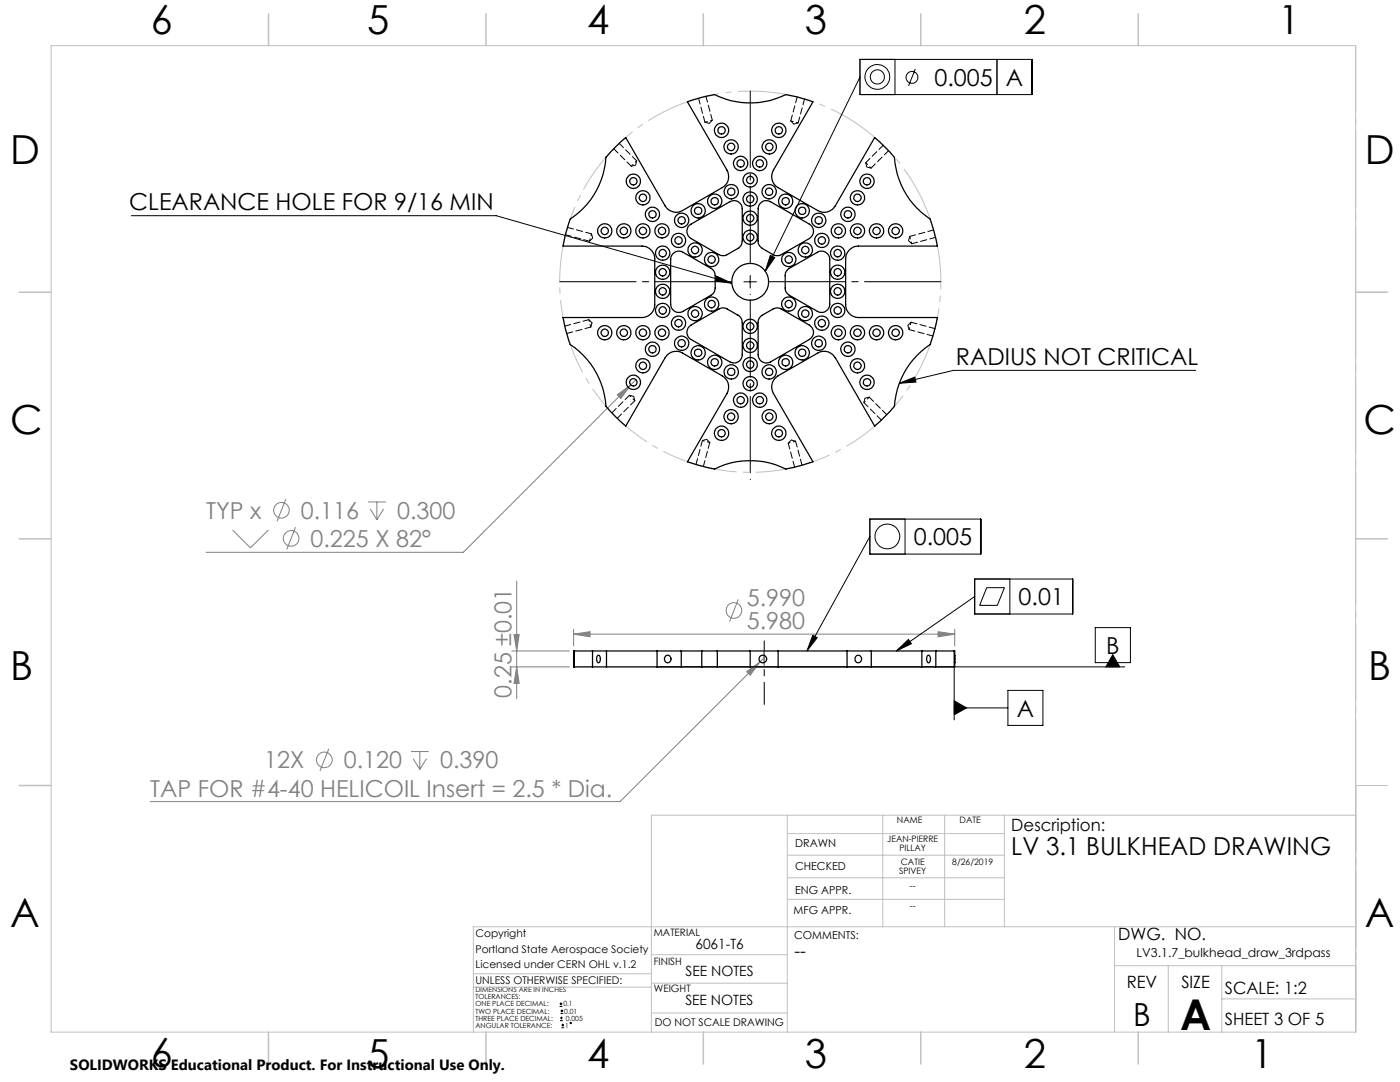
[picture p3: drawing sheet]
<svg xmlns="http://www.w3.org/2000/svg" width="279mm" height="216mm" viewBox="0 0 279 216" stroke-linecap="round" stroke-linejoin="round" font-family="sans-serif">
<g fill="none" stroke="#808080" stroke-width=".2">
<path d="M123.2 78.8l2.7-2-2 2.7zM125.9 76.8l-33.4 33.4h-51.4M126.9 75.8l-1 1M57 99.6l-1.7 4.4M46.4 105.8l3.6 3.5 3.6-3.5M59 105.2l-1.8 4.4M73.4 100.2h3.6M73.9 101.6l1.3 2.1M75.2 100.2v3.5M76.6 101.6l-1.4 2.1M103.1 116v23.4M147.4 119.6l-1.8 4.4"/>
<path d="M102.1 133.1h11.5M102.1 129.9h11.5M102.6 126.6h1l-.5 3.3zM103.1 133.1l.5 3.3h-1zM114.5 126.5l3.3-.5v1.1zM114.5 125.6v3.3M114.5 126.5h76M149 134l2.7-2-2 2.7zM152.8 131l-29 28.9h-93.8M187.2 126l3.3 .5-3.3 .6zM190.5 125.6v3.3M65.6 149.4l-1.7 4.4"/>
<path d="M82 150h3.5M82.4 151.4l1.4 2.1M83.8 150v3.5M85.1 151.4l-1.3 2.1"/>
<circle cx="56.2" cy="101.8" r="1.56"/>
<circle cx="58.1" cy="107.4" r="1.56"/>
<circle cx="146.5" cy="121.8" r="1.55"/>
<circle cx="64.7" cy="151.6" r="1.56"/>
</g>
<g fill="none" stroke="#000" stroke-width=".2">
<path d="M171.6 15.4l-18.9 38.8M171.6 11.9h34.4v7h-34.4zM178.6 11.9v7M182.7 13.8l-1.4 3.3M199 11.9v7M26.2 43h72.8l47 13.5M143 55.1l3.1 1.4-3.4-.4zM148.4 56.2h2.6M149.7 55v2.5M153.7 50.9l.9 .5-1.9 2.8zM179.5 76.5l3.1-1.3 .2 1zM238.6 73.9h-48.3l-10.8 2.6"/>
<path d="M173.6 103.6h22.1v7h-22.1zM173.6 107.1l-12.6 22.8M180.6 103.6v7M194.5 115.5h19.6v7h-19.6zM194.5 119l-15.6 10.9M196.9 117.3h3.5l-1.4 3.5h-3.5zM201.5 115.5v7M131.1 133.1h93.4M162.2 126.8l.9 .4-2.1 2.7zM178.9 129.9l2.4-2.3 .6 .8zM190.4 139.8l2.5 1.5-2.5 1.3zM190.4 133.1v10.6"/>
<path d="M201.2 137.8h6.9v6.9h-6.9zM218.6 125.2h7v7h-7zM222.1 130.6l1.4 2.5h-2.8zM222.1 132.2v.9M190.4 141.3h10.8M111.7 200.8h.5M111.7 200.3h.5M111.8 203.7h.5M111.8 203.1h.5M111.9 202.2h.5M111.9 201.7h.5M111.9 200v.6"/>
<path d="M112 202.8v.6M112 205.1h.6M112 204.5h.6M112.1 201.4v.6M112.3 204.3v.5"/>
<circle cx="175.1" cy="15.3" r="2.48"/>
<circle cx="175.1" cy="15.4" r="1.4"/>
<circle cx="182" cy="15.5" r="1.19"/>
<circle cx="177.1" cy="107.1" r="2.47"/>
<circle cx="113.9" cy="204.1" r=".14"/>
</g>
<path d="M186.1 45.1a38 38 0 0 0-63.7-15.3 38 38 0 0 0 17.5 63.2 38 38 0 0 0 46.7-46l-.5-1.9" fill="none" stroke="#c0c0c0" stroke-width=".2" stroke-dasharray="15.2 1.3 1.3 1.3" stroke-dashoffset="2.4" stroke-linecap="butt"/>
<path d="M186.6 65.5h.1M152.5 129.9v3.2" fill="none" stroke="#808080" stroke-width=".25"/>
<path d="M270.6 9.1v49.2M270.6 58.3v49.2M270.6 107.5v49.2M270.6 156.7v49.2" fill="none" stroke="#c0c0c0" stroke-width=".2" stroke-dasharray="15.2 1.3 1.3 1.3" stroke-dashoffset="2.1"/>
<g fill="none" stroke="#c0c0c0" stroke-width=".2">
<path d="M10.2 9.1h260.3v196.9h-260.3zM270.5 58.3h6.4M270.5 156.7h6.4M157.1 162.7v43.3M157.1 175.2h43.3M157.1 170.6h43.3M157.1 166.3h43.3M157.1 179.5h43.3M176.2 162.7v22.2M188.5 162.7v22.2M200.4 162.7v22.2M270.6 162.7h-140.6v43.3"/>
<path d="M94.5 197h35.5M94.5 194.3h35.5M130 196.2h27.1M130 190.5h27.1M222.4 184.9v21.1M222.4 192.7h48.1M233.2 192.7v13.3M243.8 199.3h26.7M243.8 192.7v13.3M270.5 184.9h-176v21.1M130 202.1h27.1"/>
</g>
<g fill="none" stroke="#c0c0c0" stroke-width=".3">
<path d="M53.6 2.8v6.3M97 2.8v6.3M140.4 2.8v6.3M183.8 2.8v6.3M227.2 2.8v6.3M3.8 58.3h6.4M270.5 58.3h6.4M3.8 107.5h6.4M270.5 107.5h6.4M3.8 156.7h6.4M53.6 206v6.3M97 206v6.3"/>
<path d="M140.4 206v6.3M183.8 206v6.3M227.2 206v6.3"/>
</g>
<path d="M152.5 127.9v12.7" fill="none" stroke="#000" stroke-width=".2" stroke-dasharray="15.2 1.3 1.3 1.3" stroke-dashoffset="10.8"/>
<path d="M147.2 56.2h-36.8M149.7 53.7v-36.8M152.2 56.2h36.8" fill="none" stroke="#000" stroke-width=".2" stroke-dasharray="15.2 1.3 1.3 1.3" stroke-dashoffset="-1.2"/>
<path d="M149.7 58.7v37" fill="none" stroke="#000" stroke-width=".2" stroke-dasharray="15.2 1.3 1.3 1.3" stroke-dashoffset="-1.3"/>
<g fill="#808080">
<path d="M123.2 78.8l.7 .7 2-2.7zM149 134l.7 .7 2-2.7zM114.5 126.5l3.3-.5v1.1zM187.2 126l3.3 .5-3.3 .6z"/>
<path d="M103.1 133.1l.5 3.3h-1zM102.6 126.6h1l-.5 3.3z"/>
</g>
<g fill="#000">
<path d="M179.5 76.5l3.1-1.3 .2 1zM143 55.1l3.1 1.4-3.4-.4zM153.7 50.9l.9 .5-1.9 2.8z"/>
<path d="M178.9 129.9l2.4-2.3 .6 .8zM162.2 126.8l.9 .4-2.1 2.7zM190.4 139.8l2.5 1.5-2.5 1.3zM222.1 130.6l1.4 2.5h-2.8z"/>
</g>
<g fill="none" stroke="#000" stroke-width=".25">
<path d="M122.8 29.4l2.1-2 7.9 13.7a2.58 2.58 0 0 0 3.4 .9l7.9-4.6a2.51 2.51 0 0 0 1-3.4l-7.9-13.7 2.7-.8 2.7-.6a16.1 16.1 0 0 0 14.2 0l2.8 .6 2.6 .8-7.9 13.7a2.57 2.57 0 0 0 1 3.4l7.9 4.6a2.54 2.54 0 0 0 3.5-.9l7.9-13.7 3.9 4a15.9 15.9 0 0 0 7.1 12.3l1.5 5.4h-15.8a2.57 2.57 0 0 0-2.5 2.5v9.2a2.57 2.57 0 0 0 2.5 2.6h15.8l-1.5 5.4a15.9 15.9 0 0 0-7.1 12.3l-3.9 3.9-7.9-13.6a2.52 2.52 0 0 0-3.5-1l-7.9 4.6a2.6 2.6 0 0 0-1 3.5l7.9 13.6-5.4 1.5a16.1 16.1 0 0 0-14.2 0l-5.4-1.5 7.9-13.6a2.59 2.59 0 0 0-1-3.5l-7.9-4.6a2.5 2.5 0 0 0-3.4 1l-7.9 13.6-2.1-1.9-1.9-2a15.9 15.9 0 0 0-7.1-12.3l-.8-2.7-.6-2.7h15.7a2.57 2.57 0 0 0 2.6-2.6v-9.2a2.57 2.57 0 0 0-2.6-2.5h-15.7l.6-2.7 .8-2.7a15.9 15.9 0 0 0 7.1-12.3zM134.2 50.7a1.62 1.62 0 0 1 2.1-.4l5.6 3.3a1.56 1.56 0 0 1 .8 1.4v2.5a1.56 1.56 0 0 1-.8 1.4l-5.6 3.2a1.63 1.63 0 0 1-2.5-1.4v-8.9l.1-.4zM137.6 44.9l8.1-4.6a1.63 1.63 0 0 1 2.4 1.4v6.4a1.56 1.56 0 0 1-.8 1.5l-2.2 1.2a1.73 1.73 0 0 1-1.6 0l-5.6-3.2a1.68 1.68 0 0 1-.3-2.7zM151.7 40.6a1.62 1.62 0 0 1 2.1-.3l7.7 4.4a1.65 1.65 0 0 1 0 2.9l-5.6 3.2a1.73 1.73 0 0 1-1.6 0l-2.2-1.2a1.61 1.61 0 0 1-.8-1.5v-6.4zM157.2 53.8l5.9-3.5a1.63 1.63 0 0 1 2.5 1.5v8.9a1.65 1.65 0 0 1-2.5 1.4l-5.6-3.2a1.61 1.61 0 0 1-.8-1.4v-2.7zM137.6 65.1l5.9-3.4a1.51 1.51 0 0 1 1.6 0l2.2 1.2a1.56 1.56 0 0 1 .8 1.4v6.5a1.65 1.65 0 0 1-2.4 1.4l-7.8-4.5a1.65 1.65 0 0 1-.3-2.6zM151.9 63l2.4-1.3a1.51 1.51 0 0 1 1.6 0l5.6 3.2a1.65 1.65 0 0 1 0 2.8l-7.7 4.5a1.66 1.66 0 0 1-2.5-1.4v-6.7l.2-.6zM114.6 129.9h-.1v3.2h.1M114.6 133.1h3.7M114.6 129.9h3.7M114.6 129.9v3.2M118.3 133.1h2.7"/>
<path d="M118.3 129.9h2.7M118.3 129.9v3.2M119.3 130.8l.1-.1a.94 .94 0 0 1 .1 1.6 1 1 0 0 1-.2-1.5zM121 133.1h10.1M121 129.9h10.1M121 129.9v3.2M131.1 133.1h4.9M131.1 129.9h4.9M131.1 129.9v3.2M132.9 130.9a.7 .7 0 0 1 1 .6 .7 .7 0 0 1-1.1 .5l-.1-.2a.79 .79 0 0 1 .2-.9zM136 129.9v3.2M136 133.1h4.1"/>
<path d="M136 129.9h4.1M140.1 133.1h3.1M140.1 129.9h3.1M140.1 129.9v3.2M143.2 133.1h6.5M143.2 129.9h6.5M143.2 129.9v3.2M149.7 133.1h5.6M149.7 129.9h5.6M149.7 129.9v3.2M155.3 133.1h13.8M155.3 129.9h13.8"/>
<path d="M155.3 129.9v3.2M169.1 133.1h4.8M169.1 129.9h4.8M169.1 129.9v3.2M170.9 130.9a.7 .7 0 0 1 1 .6 .7 .7 0 0 1-1.1 .5l-.2-.7zM173.9 129.9v3.2M173.9 133.1h10.1M173.9 129.9h10.1M184 133.1h2.8M184 129.9h2.8M184 129.9v3.2M185.1 130.8l.2-.1a.91 .91 0 0 1 0 1.6 1 1 0 0 1-.2-1.5z"/>
<path d="M186.8 133.1h3.6M186.8 129.9h3.6M186.8 129.9v3.2M190.4 129.9h.1v.9M190.4 129.9v3.2M190.5 130.7v1.6zM190.5 132.2v.9h-.1"/>
<circle cx="126.4" cy="36.2" r="1.43"/>
<circle cx="126.4" cy="36.2" r=".73"/>
<circle cx="128.3" cy="39.5" r="1.42"/>
<circle cx="128.3" cy="39.5" r=".74"/>
<circle cx="144" cy="26" r="1.43"/>
<circle cx="144" cy="26" r=".73"/>
<circle cx="145.9" cy="29.3" r="1.42"/>
<circle cx="145.9" cy="29.3" r=".74"/>
<circle cx="145.9" cy="38.2" r=".74"/>
<circle cx="145.9" cy="38.3" r="1.43"/>
<circle cx="147.8" cy="32.6" r="1.43"/>
<circle cx="147.8" cy="32.6" r=".73"/>
<circle cx="149.7" cy="35.9" r="1.42"/>
<circle cx="149.7" cy="39.7" r="1.42"/>
<circle cx="149.7" cy="35.9" r=".73"/>
<circle cx="149.7" cy="39.7" r=".73"/>
<circle cx="151.6" cy="32.6" r="1.43"/>
<circle cx="151.6" cy="32.6" r=".73"/>
<circle cx="153.5" cy="38.3" r="1.43"/>
<circle cx="153.5" cy="38.3" r=".73"/>
<circle cx="153.5" cy="29.3" r="1.42"/>
<circle cx="153.5" cy="29.3" r=".74"/>
<circle cx="155.4" cy="26" r="1.43"/>
<circle cx="155.4" cy="26" r=".73"/>
<circle cx="171.1" cy="39.5" r=".74"/>
<circle cx="171.1" cy="39.5" r="1.42"/>
<circle cx="173" cy="36.2" r=".74"/>
<circle cx="173" cy="36.2" r="1.43"/>
<circle cx="120.7" cy="46.1" r="1.42"/>
<circle cx="120.7" cy="46.1" r=".73"/>
<circle cx="124.5" cy="46.1" r="1.42"/>
<circle cx="124.5" cy="46.1" r=".73"/>
<circle cx="128.3" cy="46.1" r="1.42"/>
<circle cx="128.3" cy="46.1" r=".73"/>
<circle cx="130.2" cy="42.8" r="1.43"/>
<circle cx="130.2" cy="42.8" r=".73"/>
<circle cx="132.1" cy="46.1" r="1.42"/>
<circle cx="132.1" cy="46.1" r=".73"/>
<circle cx="132.3" cy="50.5" r="1.42"/>
<circle cx="132.3" cy="58.1" r="1.42"/>
<circle cx="132.3" cy="54.3" r="1.42"/>
<circle cx="132.3" cy="58.1" r=".73"/>
<circle cx="132.3" cy="50.5" r=".73"/>
<circle cx="132.3" cy="54.3" r=".73"/>
<circle cx="135.4" cy="48" r=".74"/>
<circle cx="135.4" cy="48" r="1.42"/>
<circle cx="136" cy="44" r="1.43"/>
<circle cx="136" cy="44" r=".73"/>
<circle cx="138.7" cy="49.9" r="1.42"/>
<circle cx="138.7" cy="49.9" r=".73"/>
<circle cx="139.3" cy="42.1" r=".74"/>
<circle cx="139.3" cy="42.1" r="1.43"/>
<circle cx="142" cy="51.8" r=".74"/>
<circle cx="142" cy="51.8" r="1.42"/>
<circle cx="142.6" cy="40.2" r="1.43"/>
<circle cx="142.6" cy="40.2" r=".73"/>
<circle cx="149.7" cy="56.2" r="3.7"/>
<circle cx="149.7" cy="43.5" r="1.42"/>
<circle cx="149.7" cy="47.3" r="1.42"/>
<circle cx="149.7" cy="43.5" r=".73"/>
<circle cx="149.7" cy="47.4" r=".73"/>
<circle cx="156.8" cy="40.1" r=".74"/>
<circle cx="156.8" cy="40.2" r="1.43"/>
<circle cx="157.4" cy="51.8" r="1.42"/>
<circle cx="157.4" cy="51.8" r=".73"/>
<circle cx="160.1" cy="42.1" r="1.43"/>
<circle cx="160.1" cy="42.1" r=".73"/>
<circle cx="160.7" cy="49.9" r=".74"/>
<circle cx="160.7" cy="49.9" r="1.42"/>
<circle cx="163.4" cy="44" r=".74"/>
<circle cx="163.4" cy="44" r="1.43"/>
<circle cx="164" cy="48" r="1.42"/>
<circle cx="164" cy="48" r=".73"/>
<circle cx="167.2" cy="50.5" r="1.42"/>
<circle cx="167.2" cy="58.1" r="1.42"/>
<circle cx="167.2" cy="54.3" r="1.42"/>
<circle cx="167.2" cy="50.5" r=".73"/>
<circle cx="167.2" cy="58.1" r=".73"/>
<circle cx="167.2" cy="54.3" r=".73"/>
<circle cx="167.3" cy="46.1" r=".74"/>
<circle cx="167.3" cy="46.1" r="1.42"/>
<circle cx="169.2" cy="42.8" r=".74"/>
<circle cx="169.2" cy="42.8" r="1.43"/>
<circle cx="171.1" cy="46.1" r=".74"/>
<circle cx="171.1" cy="46.1" r="1.42"/>
<circle cx="174.9" cy="46.1" r=".74"/>
<circle cx="174.9" cy="46.1" r="1.42"/>
<circle cx="178.7" cy="46.1" r=".74"/>
<circle cx="178.8" cy="46.1" r="1.42"/>
<circle cx="120.7" cy="66.4" r="1.42"/>
<circle cx="120.7" cy="66.4" r=".73"/>
<circle cx="124.5" cy="66.4" r="1.42"/>
<circle cx="124.5" cy="66.4" r=".73"/>
<circle cx="126.4" cy="76.3" r="1.43"/>
<circle cx="126.4" cy="76.3" r=".73"/>
<circle cx="128.3" cy="66.4" r="1.42"/>
<circle cx="128.3" cy="73" r="1.42"/>
<circle cx="128.3" cy="66.4" r=".73"/>
<circle cx="128.3" cy="73" r=".73"/>
<circle cx="130.2" cy="69.7" r="1.43"/>
<circle cx="130.2" cy="69.7" r=".73"/>
<circle cx="132.1" cy="66.4" r="1.42"/>
<circle cx="132.1" cy="66.4" r=".73"/>
<circle cx="132.3" cy="61.9" r="1.42"/>
<circle cx="132.3" cy="62" r=".73"/>
<circle cx="135.4" cy="64.5" r=".74"/>
<circle cx="135.4" cy="64.5" r="1.42"/>
<circle cx="136" cy="68.5" r="1.43"/>
<circle cx="136" cy="68.5" r=".73"/>
<circle cx="138.7" cy="62.6" r="1.42"/>
<circle cx="138.7" cy="62.6" r=".73"/>
<circle cx="139.3" cy="70.4" r=".74"/>
<circle cx="139.3" cy="70.4" r="1.43"/>
<circle cx="142" cy="60.7" r=".74"/>
<circle cx="142" cy="60.7" r="1.42"/>
<circle cx="142.6" cy="72.3" r="1.43"/>
<circle cx="142.6" cy="72.3" r=".73"/>
<circle cx="145.9" cy="74.2" r=".74"/>
<circle cx="145.9" cy="74.2" r="1.43"/>
<circle cx="147.8" cy="79.8" r="1.43"/>
<circle cx="147.8" cy="79.8" r=".73"/>
<circle cx="149.7" cy="76.5" r="1.42"/>
<circle cx="149.7" cy="72.7" r="1.42"/>
<circle cx="149.7" cy="65.1" r="1.42"/>
<circle cx="149.7" cy="68.9" r="1.42"/>
<circle cx="149.7" cy="72.8" r=".73"/>
<circle cx="149.7" cy="65.1" r=".73"/>
<circle cx="149.7" cy="76.6" r=".73"/>
<circle cx="149.7" cy="68.9" r=".73"/>
<circle cx="151.6" cy="79.8" r="1.43"/>
<circle cx="151.6" cy="79.8" r=".73"/>
<circle cx="153.5" cy="74.2" r="1.43"/>
<circle cx="153.5" cy="74.2" r=".73"/>
<circle cx="156.8" cy="72.3" r=".74"/>
<circle cx="156.8" cy="72.3" r="1.43"/>
<circle cx="157.4" cy="60.7" r="1.42"/>
<circle cx="157.4" cy="60.7" r=".73"/>
<circle cx="160.1" cy="70.4" r="1.43"/>
<circle cx="160.1" cy="70.4" r=".73"/>
<circle cx="160.7" cy="62.6" r=".74"/>
<circle cx="160.7" cy="62.6" r="1.42"/>
<circle cx="163.4" cy="68.5" r=".74"/>
<circle cx="163.4" cy="68.5" r="1.43"/>
<circle cx="164" cy="64.5" r="1.42"/>
<circle cx="164" cy="64.5" r=".73"/>
<circle cx="167.2" cy="61.9" r="1.42"/>
<circle cx="167.2" cy="62" r=".73"/>
<circle cx="167.3" cy="66.4" r=".74"/>
<circle cx="167.3" cy="66.4" r="1.42"/>
<circle cx="169.2" cy="69.7" r=".74"/>
<circle cx="169.2" cy="69.7" r="1.43"/>
<circle cx="171.1" cy="73" r=".74"/>
<circle cx="171.1" cy="66.4" r=".74"/>
<circle cx="171.1" cy="66.4" r="1.42"/>
<circle cx="171.1" cy="73" r="1.42"/>
<circle cx="173" cy="76.3" r=".74"/>
<circle cx="173" cy="76.3" r="1.43"/>
<circle cx="174.9" cy="66.4" r=".74"/>
<circle cx="174.9" cy="66.4" r="1.42"/>
<circle cx="178.7" cy="66.4" r=".74"/>
<circle cx="178.8" cy="66.4" r="1.42"/>
<circle cx="144" cy="86.4" r="1.43"/>
<circle cx="144" cy="86.4" r=".73"/>
<circle cx="145.9" cy="83.1" r="1.42"/>
<circle cx="145.9" cy="83.2" r=".73"/>
<circle cx="153.5" cy="83.1" r="1.42"/>
<circle cx="153.5" cy="83.2" r=".73"/>
<circle cx="155.4" cy="86.4" r="1.43"/>
<circle cx="155.4" cy="86.4" r=".73"/>
<circle cx="152.2" cy="131.5" r=".76"/>
</g>
<path d="M126 33.2l1.1-1.1M140.7 24.4l1.5-.4M157.8 24.1l1.5 .4M172.8 32.5l1.1 1M117.6 48.1l.4-1.4M181.6 47.2l.4 1.4M117.9 65.3l-.4-1.5M126.7 80l-1.1-1.1M173.5 79.3l-1.1 1M181.8 64.3l-.4 1.5M141.7 88.3l-1.5-.4M158.8 88l-1.5 .4" fill="none" stroke="#000" stroke-width=".2" stroke-dasharray="1.3 .6" stroke-dashoffset=".8"/>
<g fill="none" stroke="#000" stroke-width=".2" stroke-dasharray="1.3 .6" stroke-dashoffset=".1">
<path d="M139.4 19.6l1.3 4.8M159.1 19.3l-1.3 4.8M122.5 29.7l3.5 3.5M127.1 32.1l-3.5-3.5M142.2 24l-1.3-4.8M159.3 24.5l1.3-4.7M173.9 33.5l3.4-3.4M176.3 29l-3.5 3.5M112.9 46.8l4.7 1.3M118 46.7l-4.7-1.3M182 48.6l4.7-1.2M186.3 45.9l-4.7 1.3"/>
<path d="M113.1 66.5l4.8-1.2M117.5 63.8l-4.8 1.3M125.6 78.9l-3.5 3.5M181.4 65.8l4.8 1.2M186.6 65.6l-4.8-1.3M123.2 83.5l3.5-3.5M140.2 87.9l-1.3 4.8M140.4 93.1l1.3-4.8M157.3 88.4l1.3 4.8M160.1 92.8l-1.3-4.8M172.4 80.3l3.5 3.5M177 82.8l-3.5-3.5"/>
</g>
<g fill="none" stroke="#000" stroke-width=".2" stroke-dasharray="1.3 .6" stroke-dashoffset=".4">
<path d="M126 33.2l.8-.2M126.8 33l.3-.9M140.7 24.4l.8 .2M141.5 24.6l.7-.6M157.8 24.1l.6 .7M158.4 24.8l.9-.3M172.8 32.5l.2 .8M173 33.3l.9 .2M117.6 48.1l.7-.6M118.3 47.5l-.3-.8M181.3 48l.7 .6M181.6 47.2l-.3 .8"/>
<path d="M117.9 65.3l.3-.9M118.2 64.4l-.7-.6M126.5 79.1l-.9-.2M126.7 80l-.2-.9M172.6 79.5l-.2 .8M173.5 79.3l-.9 .2M181.2 64.9l.2 .9M181.8 64.3l-.6 .6M141 87.7l-.8 .2M141.7 88.3l-.7-.6M157.9 87.8l-.6 .6M158.8 88l-.9-.2"/>
</g>
<text font-size="8.5" x="235.5" y="205.4">A</text>
<g font-size="8">
<text x="30.1" y="6.8">6</text>
<text x="73.3" y="6.9">5</text>
<text x="117.2" y="6.9">4</text>
<text x="160.6" y="6.9">3</text>
<text x="204.3" y="6.9">2</text>
<text x="255.1" y="6.9">1</text>
<text x="2.1" y="32.7">D</text>
<text x="272.4" y="32.7">D</text>
<text x="2.1" y="86.5">C</text>
<text x="272.1" y="86.6">C</text>
<text x="2.1" y="135.6">B</text>
<text x="273.1" y="135.6">B</text>
<text x="2.1" y="185.1">A</text>
<text x="272.4" y="185.1">A</text>
<text x="30.1" y="213">6</text>
<text x="73.3" y="213.1">5</text>
<text x="117.2" y="213.1">4</text>
<text x="160.6" y="213.1">3</text>
<text x="204.3" y="213.1">2</text>
<text x="249.7" y="213.1">1</text>
</g>
<text font-size="6.3" x="226.1" y="204.6">B</text>
<text font-size="4.9" x="201.8" y="170.7">LV 3.1 BULKHEAD DRAWING</text>
<g font-size="4.7">
<text x="186.5" y="17.1">0.005</text>
<text x="200.8" y="17.1">A</text>
<text x="25.8" y="42">CLEARANCE HOLE FOR 9/16 MIN</text>
<text x="190.8" y="72.8">RADIUS NOT CRITICAL</text>
<text x="182.4" y="108.8">0.005</text>
<text x="203.3" y="120.8">0.01</text>
<text x="220.8" y="130.5">B</text>
<text x="202.9" y="143">A</text>
</g>
<g font-size="4.7" fill="#808080">
<text x="41.1" y="103.5">TYP x</text>
<text x="60" y="103.5">0.116</text>
<text x="79.3" y="103.5">0.300</text>
<text x="62" y="109.1">0.225 X 82°</text>
<text x="149.1" y="121">5.990</text>
<text x="149.1" y="125.5">5.980</text>
<text x="102.1" y="139.2" transform="rotate(-90 102.1 139.2)">0.25 ±0.01</text>
<text x="52.7" y="153.3">12X</text>
<text x="68.6" y="153.3">0.120</text>
<text x="87.8" y="153.3">0.390</text>
<text x="30" y="158.9">TAP FOR #4-40 HELICOIL Insert = 2.5 * Dia.</text>
</g>
<text font-size="3.5" x="158.6" y="190.9">--</text>
<g font-size="3.4">
<text x="201.8" y="165.9">Description:</text>
<text x="223.2" y="187.6">DWG. NO.</text>
<text x="224.9" y="197.2">REV</text>
<text x="235.8" y="197.2">SIZE</text>
<text x="244.4" y="198.4">SCALE: 1:2</text>
<text x="244.4" y="204.6">SHEET 3 OF 5</text>
</g>
<text font-size="3" x="14" y="213.5">SOLIDWORKS Educational Product. For Instructional Use Only.</text>
<g font-size="2.8">
<text x="138.8" y="189.3">6061-T6</text>
<text x="136.8" y="194.8">SEE NOTES</text>
<text x="136.8" y="200.6">SEE NOTES</text>
</g>
<text font-size="2.5" x="226.8" y="190.9">LV3.1.7_bulkhead_draw_3rdpass</text>
<g font-size="2.2">
<text x="158.7" y="169">DRAWN</text>
<text x="158.7" y="173.5">CHECKED</text>
<text x="158.7" y="178.3">ENG APPR.</text>
<text x="158.4" y="182.4">MFG APPR.</text>
<text x="158.5" y="187.4">COMMENTS:</text>
</g>
<g font-size="2.1">
<text x="94.9" y="187">Copyright</text>
<text x="94.9" y="190.1">Portland State Aerospace Society</text>
<text x="94.9" y="196.4">UNLESS OTHERWISE SPECIFIED:</text>
<text x="94.9" y="193.2">Licensed under CERN OHL v.1.2</text>
<text x="130.7" y="204.6">DO NOT SCALE DRAWING</text>
</g>
<g font-size="2">
<text x="130.5" y="186.8">MATERIAL</text>
<text x="130.5" y="192.5">FINISH</text>
<text x="130.5" y="198">WEIGHT</text>
</g>
<g font-size="1.8">
<text x="177.1" y="168">JEAN-PIERRE</text>
<text x="179" y="164.3">NAME</text>
<text x="191.5" y="164.3">DATE</text>
<text x="179.5" y="169.7">PILLAY</text>
<text x="179.8" y="172.6">CATIE</text>
<text x="190.1" y="172.6">8/26/2019</text>
<text x="179.5" y="174.3">SPIVEY</text>
<text x="181.6" y="177.4">--</text>
<text x="181.6" y="181.4">--</text>
</g>
<g font-size="1.4">
<text x="94.9" y="198">DIMENSIONS ARE IN INCHES</text>
<text x="94.9" y="199.4">TOLERANCES:</text>
<text x="94.9" y="200.8">ONE PLACE DECIMAL:</text>
<text x="94.9" y="202.2">TWO PLACE DECIMAL:</text>
<text x="94.9" y="203.6">THREE PLACE DECIMAL:</text>
<text x="112.4" y="200.8">0.1</text>
<text x="112.6" y="202.2">0.01</text>
<text x="112.9" y="203.6">0.005</text>
<text x="94.9" y="205.1">ANGULAR TOLERANCE:</text>
<text x="112.8" y="205.1">1</text>
</g>
</svg>
